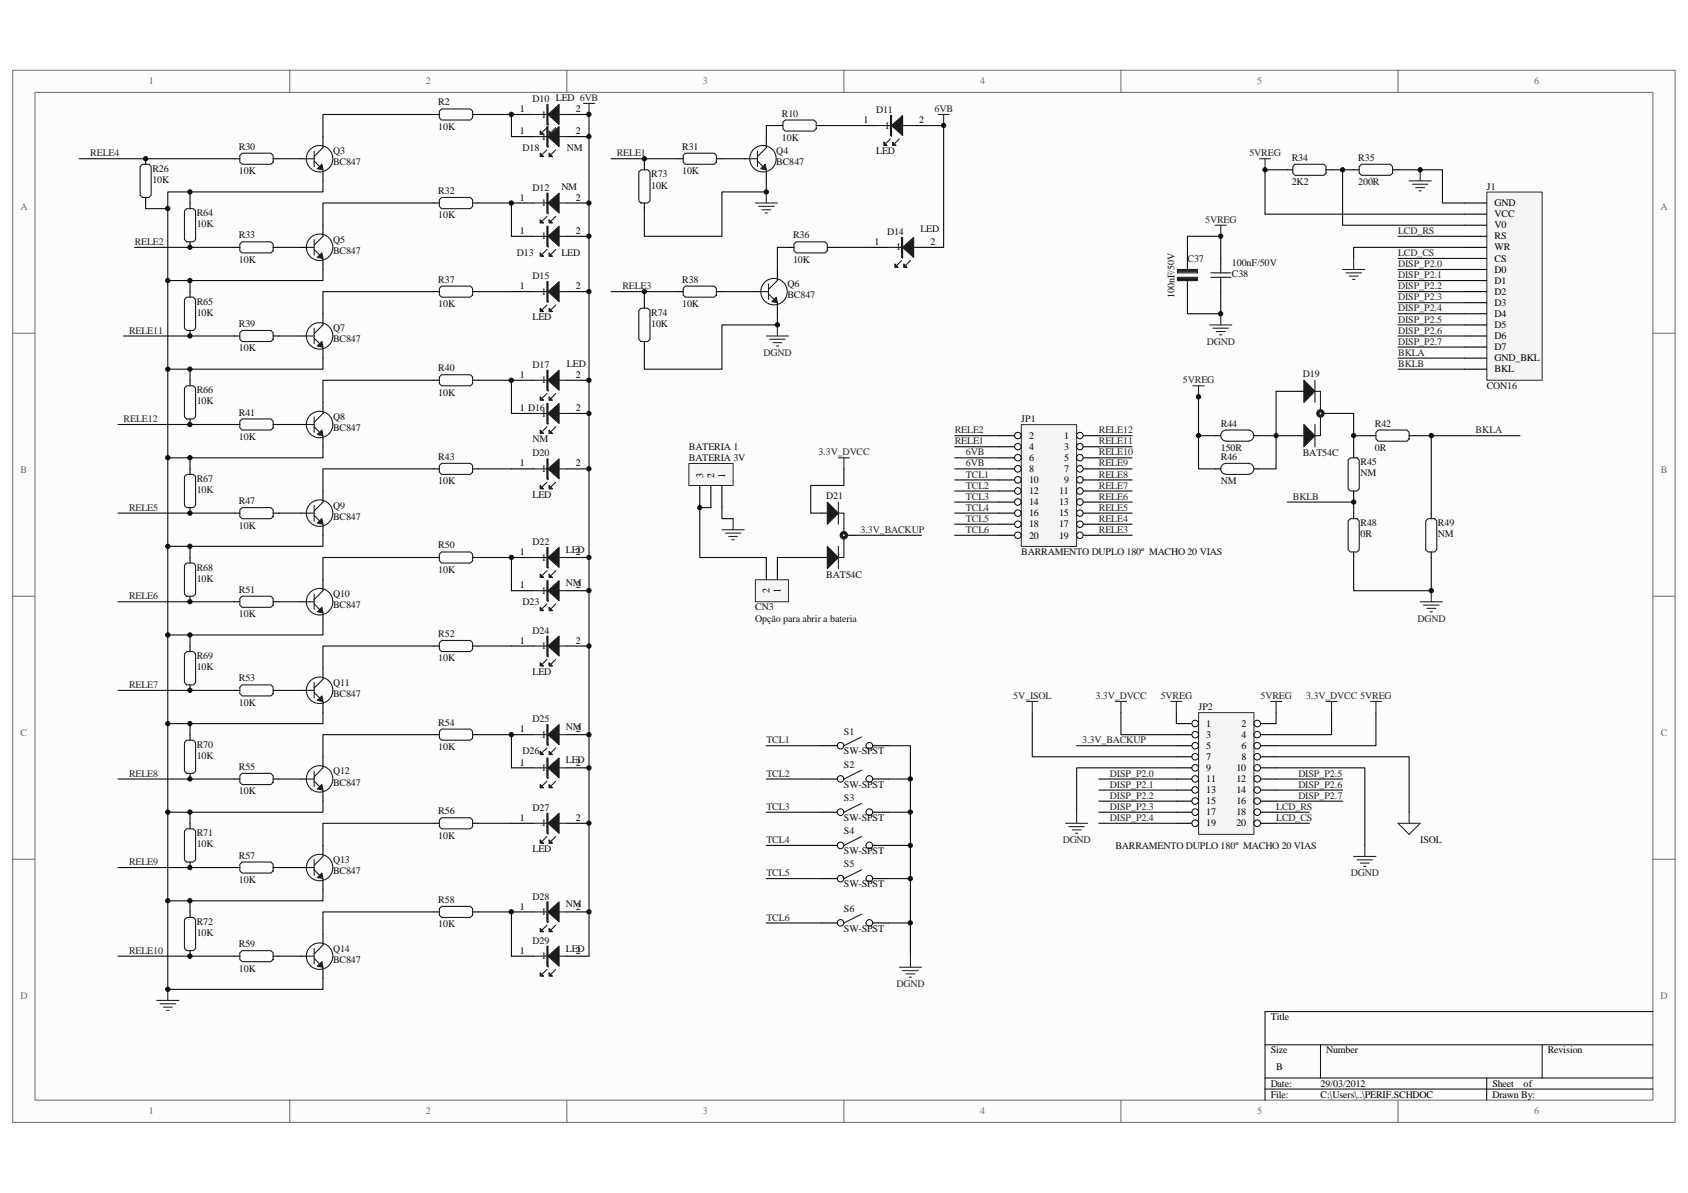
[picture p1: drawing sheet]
<svg xmlns="http://www.w3.org/2000/svg" width="297mm" height="210mm" viewBox="0 0 297 210" stroke-linecap="round" stroke-linejoin="round" font-family="sans-serif">
<path d="M2.3 12.4h292.5v185.1h-292.5z" fill="#fcfcfc"/>
<path d="M2.2 12.4h292.6v185.1h-292.6z" fill="none" stroke="#6a6a6a" stroke-width=".18"/>
<path d="M6.2 16.3h284.7v177.3h-284.7z" fill="#fcfcfc"/>
<g fill="none" stroke="#6a6a6a" stroke-width=".18">
<path d="M6.2 16.3h284.7v177.3h-284.7zM51 12.3v4M99.8 12.3v4M148.5 12.3v4M197.2 12.3v4M246 12.3v4M2.2 58.7h3.9M290.9 58.7h3.9M2.2 104.9h3.9M290.9 104.9h3.9M2.2 151.2h3.9M290.9 151.2h3.9"/>
<path d="M51 193.6v3.9M99.8 193.6v3.9M148.5 193.6v3.9M197.2 193.6v3.9M246 193.6v3.9"/>
</g>
<path d="M290.9 178.1h-68.3v15.5M222.6 183.9h68.3M222.6 189.7h68.3M222.6 191.7h68.3M232.4 183.9v5.8M261.6 189.7v3.9M271.4 183.9v5.8" fill="none" stroke="#000" stroke-width=".18"/>
<path d="M13.9 27.9h27.3M76.3 35.7h-19.5v3.9M76.3 20.2h-19.5v3.8M76.3 51.3h-19.5v3.9M76.3 66.9h-19.5v3.9M76.3 82.5h-19.5v3.9M76.3 98.1h-19.5v3.9M76.3 113.7h-19.5v3.9M76.3 129.3h-19.5v3.9M56.8 156.6v2h-27.3M76.3 144.9h-19.5v3.9M76.3 160.5h-19.5v3.9" fill="none" stroke="#0e0e0e" stroke-width=".19"/>
<g fill="none" stroke="#262626" stroke-width=".19">
<path d="M132.9 35.7h3.9M133.5 36.3h2.7M134.1 36.9h1.5M134.7 37.5h.3M134.8 33.8v1.9M134.8 59.1h3.9M135.4 59.7h2.8M136.8 57.2v1.9M136 60.3h1.6M136.6 60.9h.4M27.6 176.1h3.9M28.2 176.7h2.7"/>
<path d="M28.8 177.3h1.5M29.3 177.8h.4M29.5 174.1v2"/>
</g>
<path d="M261.7 33.8h9.7v33.1h-9.7z" fill="#f5f5f5"/>
<path d="M261.6 33.8h9.8v33.1h-9.8z" fill="none" stroke="#262626" stroke-width=".18"/>
<g fill="none" stroke="#000" stroke-width=".19">
<path d="M257.7 35.7h3.9M257.7 37.7h3.9M257.7 39.6h3.9M257.7 41.6h3.9M257.7 43.5h3.9M257.7 45.5h3.9M257.7 47.4h3.9M257.7 49.4h3.9M257.7 51.3h3.9M257.7 53.3h3.9M257.7 55.2h3.9M257.7 57.2h3.9"/>
<path d="M257.7 59.1h3.9M257.7 61.1h3.9M257.7 63h3.9M257.7 65h3.9M144.6 131.3h3.9"/>
</g>
<g fill="none" stroke="#262626" stroke-width=".19">
<path d="M248 31.8h3.9M248.6 32.4h2.7M249.1 33h1.6M249.7 33.6h.4M249.9 29.9v1.9M236.3 47.4h3.9M236.9 48h2.7M237.4 48.6h1.6M238 49.2h.4M238.2 45.5v1.9M249.9 105.9h3.9M250.5 106.5h2.7"/>
<path d="M251.1 107.1h1.5M251.7 107.7h.4M251.9 104v1.9"/>
</g>
<g fill="none" stroke="#0e0e0e" stroke-width=".19">
<path d="M236.3 29.9v9.7h21.4M246 29.9h7.8v5.8h3.9M246 41.6h11.7M246 45.5h11.7M246 47.4h11.7M246 49.4h11.7M246 51.3h11.7M246 53.3h11.7M246 55.2h11.7M246 57.2h11.7M246 59.1h11.7M257.7 43.5h-19.5v2"/>
<path d="M246 61.1h11.7M246 63h11.7M246 65h11.7M226.5 88.4h11.7"/>
</g>
<circle cx="147.9" cy="131.3" r=".57" fill="#fcfcfc" stroke="#000" stroke-width=".18"/>
<path d="M152.4 131.3h3.9" fill="none" stroke="#000" stroke-width=".19"/>
<circle cx="153" cy="131.3" r=".58" fill="#fcfcfc" stroke="#000" stroke-width=".18"/>
<path d="M151.6 129.7l-3.1 1.6" fill="none" stroke="#1c1c1c" stroke-width=".19"/>
<path d="M144.6 137.1h3.9" fill="none" stroke="#000" stroke-width=".19"/>
<circle cx="147.9" cy="137.1" r=".57" fill="#fcfcfc" stroke="#000" stroke-width=".18"/>
<path d="M152.4 137.1h3.9" fill="none" stroke="#000" stroke-width=".19"/>
<circle cx="153" cy="137.1" r=".58" fill="#fcfcfc" stroke="#000" stroke-width=".18"/>
<path d="M151.6 135.6l-3.1 1.5" fill="none" stroke="#1c1c1c" stroke-width=".19"/>
<path d="M144.6 143h3.9" fill="none" stroke="#000" stroke-width=".19"/>
<circle cx="147.9" cy="142.9" r=".58" fill="#fcfcfc" stroke="#000" stroke-width=".18"/>
<path d="M152.4 143h3.9" fill="none" stroke="#000" stroke-width=".19"/>
<circle cx="153" cy="142.9" r=".58" fill="#fcfcfc" stroke="#000" stroke-width=".18"/>
<path d="M151.6 141.4l-3.1 1.6" fill="none" stroke="#1c1c1c" stroke-width=".19"/>
<path d="M144.6 148.8h3.9" fill="none" stroke="#000" stroke-width=".19"/>
<circle cx="147.9" cy="148.8" r=".58" fill="#fcfcfc" stroke="#000" stroke-width=".18"/>
<path d="M152.4 148.8h3.9" fill="none" stroke="#000" stroke-width=".19"/>
<circle cx="153" cy="148.8" r=".58" fill="#fcfcfc" stroke="#000" stroke-width=".18"/>
<path d="M151.6 147.2l-3.1 1.6" fill="none" stroke="#1c1c1c" stroke-width=".19"/>
<path d="M144.6 154.6h3.9" fill="none" stroke="#000" stroke-width=".19"/>
<circle cx="147.9" cy="154.6" r=".57" fill="#fcfcfc" stroke="#000" stroke-width=".18"/>
<path d="M152.4 154.6h3.9" fill="none" stroke="#000" stroke-width=".19"/>
<circle cx="153" cy="154.6" r=".58" fill="#fcfcfc" stroke="#000" stroke-width=".18"/>
<path d="M151.6 153.1l-3.1 1.5" fill="none" stroke="#1c1c1c" stroke-width=".19"/>
<path d="M144.6 162.5h3.9" fill="none" stroke="#000" stroke-width=".19"/>
<circle cx="147.9" cy="162.4" r=".57" fill="#fcfcfc" stroke="#000" stroke-width=".18"/>
<path d="M152.4 162.5h3.9" fill="none" stroke="#000" stroke-width=".19"/>
<circle cx="153" cy="162.4" r=".58" fill="#fcfcfc" stroke="#000" stroke-width=".18"/>
<path d="M151.6 160.9l-3.1 1.6" fill="none" stroke="#1c1c1c" stroke-width=".19"/>
<path d="M134.8 137.1h9.8M134.8 131.3h9.8M156.3 131.3h3.9v37M156.3 137.1h3.9M134.8 154.6h9.8M134.8 148.8h9.8M134.8 143h9.8M156.3 154.6h3.9M156.3 148.8h3.9M156.3 143h3.9M134.8 162.5h9.8M156.3 162.5h3.9" fill="none" stroke="#0e0e0e" stroke-width=".19"/>
<path d="M158.3 170.2h3.9M158.8 170.8h2.8M159.4 171.4h1.6M160 172h.4M160.2 168.3v1.9" fill="none" stroke="#262626" stroke-width=".19"/>
<path d="M210.9 125.5h9.8v21.4h-9.8z" fill="#f5f5f5"/>
<path d="M210.9 125.4h9.8v21.5h-9.8z" fill="none" stroke="#262626" stroke-width=".18"/>
<path d="M207 127.4h3.9" fill="none" stroke="#000" stroke-width=".19"/>
<circle cx="210.3" cy="127.4" r=".58" fill="#fcfcfc" stroke="#000" stroke-width=".18"/>
<path d="M220.7 127.4h3.9" fill="none" stroke="#000" stroke-width=".19"/>
<circle cx="221.2" cy="127.4" r=".58" fill="#fcfcfc" stroke="#000" stroke-width=".18"/>
<path d="M207 129.3h3.9" fill="none" stroke="#000" stroke-width=".19"/>
<circle cx="210.3" cy="129.3" r=".58" fill="#fcfcfc" stroke="#000" stroke-width=".18"/>
<path d="M220.7 129.3h3.9" fill="none" stroke="#000" stroke-width=".19"/>
<circle cx="221.2" cy="129.3" r=".58" fill="#fcfcfc" stroke="#000" stroke-width=".18"/>
<path d="M207 131.3h3.9" fill="none" stroke="#000" stroke-width=".19"/>
<circle cx="210.3" cy="131.3" r=".58" fill="#fcfcfc" stroke="#000" stroke-width=".18"/>
<path d="M220.7 131.3h3.9" fill="none" stroke="#000" stroke-width=".19"/>
<circle cx="221.2" cy="131.3" r=".58" fill="#fcfcfc" stroke="#000" stroke-width=".18"/>
<path d="M207 133.2h3.9" fill="none" stroke="#000" stroke-width=".19"/>
<circle cx="210.3" cy="133.2" r=".58" fill="#fcfcfc" stroke="#000" stroke-width=".18"/>
<path d="M220.7 133.2h3.9" fill="none" stroke="#000" stroke-width=".19"/>
<circle cx="221.2" cy="133.2" r=".58" fill="#fcfcfc" stroke="#000" stroke-width=".18"/>
<path d="M207 135.1h3.9" fill="none" stroke="#000" stroke-width=".19"/>
<circle cx="210.3" cy="135.2" r=".58" fill="#fcfcfc" stroke="#000" stroke-width=".18"/>
<path d="M220.7 135.1h3.9" fill="none" stroke="#000" stroke-width=".19"/>
<circle cx="221.2" cy="135.2" r=".58" fill="#fcfcfc" stroke="#000" stroke-width=".18"/>
<path d="M207 137.1h3.9" fill="none" stroke="#000" stroke-width=".19"/>
<circle cx="210.3" cy="137.1" r=".58" fill="#fcfcfc" stroke="#000" stroke-width=".18"/>
<path d="M220.7 137.1h3.9" fill="none" stroke="#000" stroke-width=".19"/>
<circle cx="221.2" cy="137.1" r=".58" fill="#fcfcfc" stroke="#000" stroke-width=".18"/>
<path d="M207 139.1h3.9" fill="none" stroke="#000" stroke-width=".19"/>
<circle cx="210.3" cy="139" r=".58" fill="#fcfcfc" stroke="#000" stroke-width=".18"/>
<path d="M220.7 139.1h3.9" fill="none" stroke="#000" stroke-width=".19"/>
<circle cx="221.2" cy="139" r=".58" fill="#fcfcfc" stroke="#000" stroke-width=".18"/>
<path d="M207 141h3.9" fill="none" stroke="#000" stroke-width=".19"/>
<circle cx="210.3" cy="141" r=".58" fill="#fcfcfc" stroke="#000" stroke-width=".18"/>
<path d="M220.7 141h3.9" fill="none" stroke="#000" stroke-width=".19"/>
<circle cx="221.2" cy="141" r=".58" fill="#fcfcfc" stroke="#000" stroke-width=".18"/>
<path d="M207 143h3.9" fill="none" stroke="#000" stroke-width=".19"/>
<circle cx="210.3" cy="142.9" r=".58" fill="#fcfcfc" stroke="#000" stroke-width=".18"/>
<path d="M220.7 143h3.9" fill="none" stroke="#000" stroke-width=".19"/>
<circle cx="221.2" cy="142.9" r=".58" fill="#fcfcfc" stroke="#000" stroke-width=".18"/>
<path d="M207 144.9h3.9" fill="none" stroke="#000" stroke-width=".19"/>
<circle cx="210.3" cy="144.9" r=".58" fill="#fcfcfc" stroke="#000" stroke-width=".18"/>
<path d="M220.7 144.9h3.9" fill="none" stroke="#000" stroke-width=".19"/>
<circle cx="221.2" cy="144.9" r=".58" fill="#fcfcfc" stroke="#000" stroke-width=".18"/>
<path d="M193.4 137.1h13.6M193.4 139.1h13.6M224.6 137.1h11.7M224.6 139.1h11.7M193.4 144.9h13.6M193.4 143h13.6M193.4 141h13.6M224.6 144.9h5.8M224.6 143h5.8M224.6 141h11.7" fill="none" stroke="#0e0e0e" stroke-width=".19"/>
<path d="M179.7 74.8h9.8v21.4h-9.8z" fill="#f5f5f5"/>
<path d="M179.7 74.7h9.8v21.5h-9.8z" fill="none" stroke="#262626" stroke-width=".18"/>
<path d="M189.5 76.7h3.9" fill="none" stroke="#000" stroke-width=".19"/>
<circle cx="190" cy="76.7" r=".57" fill="#fcfcfc" stroke="#000" stroke-width=".18"/>
<path d="M175.8 76.7h3.9" fill="none" stroke="#000" stroke-width=".19"/>
<circle cx="179.1" cy="76.7" r=".57" fill="#fcfcfc" stroke="#000" stroke-width=".18"/>
<path d="M189.5 78.6h3.9" fill="none" stroke="#000" stroke-width=".19"/>
<circle cx="190" cy="78.6" r=".57" fill="#fcfcfc" stroke="#000" stroke-width=".18"/>
<path d="M175.8 78.6h3.9" fill="none" stroke="#000" stroke-width=".19"/>
<circle cx="179.1" cy="78.6" r=".57" fill="#fcfcfc" stroke="#000" stroke-width=".18"/>
<path d="M189.5 80.6h3.9" fill="none" stroke="#000" stroke-width=".19"/>
<circle cx="190" cy="80.6" r=".57" fill="#fcfcfc" stroke="#000" stroke-width=".18"/>
<path d="M175.8 80.6h3.9" fill="none" stroke="#000" stroke-width=".19"/>
<circle cx="179.1" cy="80.6" r=".57" fill="#fcfcfc" stroke="#000" stroke-width=".18"/>
<path d="M189.5 82.5h3.9" fill="none" stroke="#000" stroke-width=".19"/>
<circle cx="190" cy="82.5" r=".58" fill="#fcfcfc" stroke="#000" stroke-width=".18"/>
<path d="M175.8 82.5h3.9" fill="none" stroke="#000" stroke-width=".19"/>
<circle cx="179.1" cy="82.5" r=".58" fill="#fcfcfc" stroke="#000" stroke-width=".18"/>
<path d="M189.5 84.5h3.9" fill="none" stroke="#000" stroke-width=".19"/>
<circle cx="190" cy="84.5" r=".58" fill="#fcfcfc" stroke="#000" stroke-width=".18"/>
<path d="M175.8 84.5h3.9" fill="none" stroke="#000" stroke-width=".19"/>
<circle cx="179.1" cy="84.5" r=".58" fill="#fcfcfc" stroke="#000" stroke-width=".18"/>
<path d="M189.5 86.4h3.9" fill="none" stroke="#000" stroke-width=".19"/>
<circle cx="190" cy="86.4" r=".58" fill="#fcfcfc" stroke="#000" stroke-width=".18"/>
<path d="M175.8 86.4h3.9" fill="none" stroke="#000" stroke-width=".19"/>
<circle cx="179.1" cy="86.4" r=".58" fill="#fcfcfc" stroke="#000" stroke-width=".18"/>
<path d="M189.5 88.4h3.9" fill="none" stroke="#000" stroke-width=".19"/>
<circle cx="190" cy="88.4" r=".58" fill="#fcfcfc" stroke="#000" stroke-width=".18"/>
<path d="M175.8 88.4h3.9" fill="none" stroke="#000" stroke-width=".19"/>
<circle cx="179.1" cy="88.4" r=".58" fill="#fcfcfc" stroke="#000" stroke-width=".18"/>
<path d="M189.5 90.3h3.9" fill="none" stroke="#000" stroke-width=".19"/>
<circle cx="190" cy="90.3" r=".57" fill="#fcfcfc" stroke="#000" stroke-width=".18"/>
<path d="M175.8 90.3h3.9" fill="none" stroke="#000" stroke-width=".19"/>
<circle cx="179.1" cy="90.3" r=".57" fill="#fcfcfc" stroke="#000" stroke-width=".18"/>
<path d="M189.5 92.3h3.9" fill="none" stroke="#000" stroke-width=".19"/>
<circle cx="190" cy="92.3" r=".57" fill="#fcfcfc" stroke="#000" stroke-width=".18"/>
<path d="M175.8 92.3h3.9" fill="none" stroke="#000" stroke-width=".19"/>
<circle cx="179.1" cy="92.3" r=".57" fill="#fcfcfc" stroke="#000" stroke-width=".18"/>
<path d="M189.5 94.2h3.9" fill="none" stroke="#000" stroke-width=".19"/>
<circle cx="190" cy="94.2" r=".57" fill="#fcfcfc" stroke="#000" stroke-width=".18"/>
<path d="M175.8 94.2h3.9" fill="none" stroke="#000" stroke-width=".19"/>
<circle cx="179.1" cy="94.2" r=".57" fill="#fcfcfc" stroke="#000" stroke-width=".18"/>
<g fill="none" stroke="#0e0e0e" stroke-width=".19">
<path d="M168 78.6h7.8M193.4 76.7h5.8M193.4 78.6h5.8M168 84.5h7.8M168 86.4h7.8M168 88.4h7.8M168 94.2h7.8M168 92.3h7.8M168 90.3h7.8M193.4 80.6h5.8M193.4 84.5h5.8M193.4 82.5h5.8"/>
<path d="M193.4 86.4h5.8M193.4 88.4h5.8M193.4 94.2h5.8M193.4 92.3h5.8M193.4 90.3h5.8M207 125.4v2M224.6 125.4v2"/>
</g>
<g fill="none" stroke="#262626" stroke-width=".19">
<path d="M102.7 18.2h1.9M103.6 18.2v2M165.1 20.2h1.9M166 20.2v1.9M212.9 57.2h3.9M213.4 57.8h2.8M214 58.4h1.6M214.6 58.9h.4M214.8 55.2v2M180.7 123.5h1.9M181.6 123.5v1.9M196.3 123.5h1.9"/>
<path d="M197.2 123.5v1.9M233.3 123.5h2M234.3 123.5v1.9M241.1 123.5h2M242.1 123.5v1.9M187.5 144.9h3.9M188.1 145.5h2.7M188.7 146.1h1.5M189.3 146.7h.4M189.5 143v1.9M238.2 150.7h3.9M238.8 151.3h2.7"/>
<path d="M239.4 151.9h1.5M240 152.5h.4M240.2 148.8v1.9M246 144.9h3.9l-1.9 2zM248 143v1.9"/>
</g>
<g fill="none" stroke="#000" stroke-width=".19">
<path d="M90 35.7h3.9M90 24h3.9M99.8 35.7h3.8M99.8 24h3.8M150.4 22.1h3.9M160.2 22.1h3.9M90 51.3h3.9M90 41.6h3.9M99.8 51.3h3.8M99.8 41.6h3.8M152.4 43.5h3.9M162.2 43.5h3.8"/>
<path d="M214.8 45.5v1.9M214.8 49.4v1.9M90 66.9h3.9M90 72.8h3.9M99.8 66.9h3.8M99.8 72.8h3.8M90 82.5h3.9M90 98.1h3.9M99.8 82.5h3.8M99.8 98.1h3.8M90 113.7h3.9M90 104h3.9"/>
<path d="M99.8 113.7h3.8M99.8 104h3.8M90 129.3h3.9M90 135.1h3.9M99.8 129.3h3.8M99.8 135.1h3.8M90 144.9h3.9M99.8 144.9h3.8M90 160.5h3.9M90 168.3h3.9M99.8 160.5h3.8M99.8 168.3h3.8"/>
</g>
<g fill="none" stroke="#1c1c1c" stroke-width=".19">
<path d="M93.9 35.7h5.9M93.9 24h5.9M96.2 38.1l-.7 .8M96.2 26.4l-.7 .8M97.8 38.1l-.8 .8M97.8 26.4l-.8 .8M154.3 22.1h5.9M156.7 24.4l-.8 .8M158.3 24.4l-.8 .8M93.9 51.3h5.9M93.9 41.6h5.9M96.2 53.7l-.7 .8"/>
<path d="M96.2 43.9l-.7 .8M97.8 53.7l-.8 .8M97.8 43.9l-.8 .8M156.3 43.5h5.9M158.6 45.9l-.7 .8M160.2 45.9l-.8 .8M213.1 48.8h3.5M213.1 48h3.5M214.8 47.4v.6M214.8 48.8v.6M93.9 66.9h5.9M93.9 72.8h5.9"/>
<path d="M96.2 69.3l-.7 .7M96.2 75.1l-.7 .8M97.8 69.3l-.8 .7M97.8 75.1l-.8 .8M93.9 82.5h5.9M93.9 98.1h5.9M96.2 84.9l-.7 .7M97.8 84.9l-.8 .7M93.9 113.7h5.9M93.9 104h5.9M96.2 100.5l-.7 .7M96.2 116.1l-.7 .7"/>
<path d="M96.2 106.3l-.7 .8M97.8 100.5l-.8 .7M97.8 116.1l-.8 .7M97.8 106.3l-.8 .8M93.9 129.3h5.9M93.9 135.1h5.9M96.2 131.7l-.7 .7M96.2 137.5l-.7 .8M97.8 131.7l-.8 .7M97.8 137.5l-.8 .8M93.9 144.9h5.9M96.2 147.2l-.7 .8"/>
<path d="M97.8 147.2l-.8 .8M93.9 160.5h5.9M93.9 168.3h5.9M96.2 162.8l-.7 .8M96.2 170.6l-.7 .8M97.8 162.8l-.8 .8M97.8 170.6l-.8 .8"/>
</g>
<g fill="#1c1c1c" stroke="#1c1c1c" stroke-width=".19">
<path d="M96.4 35.7l2-1.7v3.5z"/>
<path d="M95.1 38.7l.5 .5h-.5z"/>
<path d="M96.6 38.7l.6 .5h-.6z"/>
<path d="M156.9 22.1l1.9-1.8v3.6z"/>
<path d="M155.5 25l.6 .6h-.6z"/>
<path d="M157.1 25l.6 .6h-.6z"/>
<path d="M96.4 51.3l2-1.7v3.5z"/>
<path d="M95.1 54.3l.5 .5h-.5z"/>
<path d="M96.6 54.3l.6 .5h-.6z"/>
<path d="M158.8 43.5l2-1.7v3.5z"/>
<path d="M157.5 46.5l.5 .6h-.5z"/>
<path d="M159 46.5l.6 .6h-.6z"/>
<path d="M96.4 66.9l2-1.7v3.5z"/>
<path d="M95.1 69.8l.5 .6h-.5z"/>
<path d="M96.6 69.8l.6 .6h-.6z"/>
<path d="M96.4 82.5l2-1.7v3.5z"/>
<path d="M95.1 85.4l.5 .6h-.5z"/>
<path d="M96.6 85.4l.6 .6h-.6z"/>
<path d="M96.4 98.1l2-1.7v3.5z"/>
<path d="M95.1 101l.5 .6h-.5z"/>
<path d="M96.6 101l.6 .6h-.6z"/>
<path d="M96.4 113.7l2-1.7v3.5z"/>
<path d="M95.1 116.6l.5 .6h-.5z"/>
<path d="M96.6 116.6l.6 .6h-.6z"/>
<path d="M96.4 129.3l2-1.7v3.5z"/>
<path d="M95.1 132.2l.5 .6h-.5z"/>
<path d="M96.6 132.2l.6 .6h-.6z"/>
<path d="M96.4 144.9l2-1.7v3.5z"/>
<path d="M95.1 147.8l.5 .6h-.5z"/>
<path d="M96.6 147.8l.6 .6h-.6z"/>
<path d="M96.4 160.5l2-1.8v3.6z"/>
<path d="M95.1 163.4l.5 .6h-.5z"/>
<path d="M96.6 163.4l.6 .6h-.6z"/>
<path d="M96.4 41.6l2-1.8v3.5z"/>
<path d="M95.1 44.5l.5 .6h-.5z"/>
<path d="M96.6 44.5l.6 .6h-.6z"/>
<path d="M96.4 24l2-1.7v3.5z"/>
<path d="M95.1 27l.5 .6h-.5z"/>
<path d="M96.6 27l.6 .6h-.6z"/>
<path d="M96.4 104l2-1.8v3.5z"/>
<path d="M95.1 106.9l.5 .6h-.5z"/>
<path d="M96.6 106.9l.6 .6h-.6z"/>
<path d="M96.4 135.1l2-1.7v3.5z"/>
<path d="M95.1 138.1l.5 .6h-.5z"/>
<path d="M96.6 138.1l.6 .6h-.6z"/>
<path d="M96.4 168.3l2-1.8v3.6z"/>
<path d="M95.1 171.2l.5 .6h-.5z"/>
<path d="M96.6 171.2l.6 .6h-.6z"/>
<path d="M96.4 72.8l2-1.8v3.5z"/>
<path d="M95.1 75.7l.5 .6h-.5z"/>
<path d="M96.6 75.7l.6 .6h-.6z"/>
<path d="M96.2 34h.2v3.5h-.2z" fill-rule="evenodd"/>
<path d="M156.7 20.3h.2v3.6h-.2z" fill-rule="evenodd"/>
<path d="M96.2 49.6h.2v3.5h-.2z" fill-rule="evenodd"/>
<path d="M158.6 41.8h.2v3.5h-.2z" fill-rule="evenodd"/>
<path d="M96.2 65.2h.2v3.5h-.2z" fill-rule="evenodd"/>
<path d="M96.2 80.8h.2v3.5h-.2z" fill-rule="evenodd"/>
<path d="M96.2 96.4h.2v3.5h-.2z" fill-rule="evenodd"/>
<path d="M96.2 112h.2v3.5h-.2z" fill-rule="evenodd"/>
<path d="M96.2 127.6h.2v3.5h-.2z" fill-rule="evenodd"/>
<path d="M96.2 143.2h.2v3.5h-.2z" fill-rule="evenodd"/>
<path d="M96.2 158.7h.2v3.6h-.2z" fill-rule="evenodd"/>
<path d="M96.2 39.8h.2v3.5h-.2z" fill-rule="evenodd"/>
<path d="M96.2 22.3h.2v3.5h-.2z" fill-rule="evenodd"/>
<path d="M96.2 102.2h.2v3.5h-.2z" fill-rule="evenodd"/>
<path d="M96.2 133.4h.2v3.5h-.2z" fill-rule="evenodd"/>
<path d="M96.2 166.5h.2v3.6h-.2z" fill-rule="evenodd"/>
<path d="M96.2 71h.2v3.5h-.2z" fill-rule="evenodd"/>
</g>
<path d="M121.2 81.6h7.8v3.8h-7.8z" fill="#f5f5f5"/>
<path d="M121.2 81.6h7.8v3.8h-7.8z" fill="none" stroke="#262626" stroke-width=".18"/>
<path d="M209 46.5v.9M209 49.4v1M123.1 85.4v3.9M125.1 85.4v3.9M127 85.4v3.9M144.6 98.1h1M144.6 90.3h1M148.5 94.2h1.9" fill="none" stroke="#000" stroke-width=".19"/>
<path d="M127 93.2h4M127.6 93.8h2.8M128.2 94.4h1.6M128.8 95h.4M129 91.3v1.9M147.5 80.6h2M148.5 80.6v1.9" fill="none" stroke="#262626" stroke-width=".19"/>
<g fill="none" stroke="#0e0e0e" stroke-width=".19">
<path d="M103.6 20.2v148.1M164.1 22.1h1.9v21.4M209 50.4v4.8h5.8v-3.9M214.8 45.5v-3.9h-5.8v4.9M267.5 76.7h-15.6v13.6M127 89.3v2h2M150.4 94.2h11.8M181.6 125.4v7.8h25.4M189.5 131.3h17.5M197.2 125.4v3.9h9.8M207 135.1h-17.5v7.9M224.6 135.1h15.6v13.7"/>
<path d="M224.6 133.2h23.4v9.8M234.3 125.4v3.9h-9.7M242.1 125.4v5.9h-17.5"/>
</g>
<path d="M207.2 47.4h3.5v.6h-3.5zM207.2 48.8h3.5v.6h-3.5zM207.2 47.8h3.5M207.2 49h3.5M207.2 47.6h3.5M207.2 49.2h3.5M147.5 90.3h1v7.8h-1M147.5 88.4v3.9M147.5 96.2v3.9" fill="none" stroke="#1c1c1c" stroke-width=".19"/>
<circle cx="148.5" cy="94.2" r=".46" fill="#fcfcfc" stroke="#1c1c1c" stroke-width=".58"/>
<g fill="#1c1c1c" stroke="#1c1c1c" stroke-width=".19">
<path d="M145.6 96.2l1.9 1.9-1.9 2z"/>
<path d="M145.6 88.4l1.9 1.9-1.9 2z"/>
<path d="M55.9 154.5l.7-.8 .2 .9z"/>
<path d="M55.9 170.1l.7-.8 .2 .9z"/>
<path d="M96.4 20.2l2-1.8v3.5z"/>
<path d="M95.1 23.1l.5 .5h-.5z"/>
<path d="M96.6 23.1l.6 .5h-.6z"/>
<path d="M55.9 123.3l.7-.8 .2 1z"/>
<path d="M55.9 138.9l.7-.8 .2 1z"/>
<path d="M55.9 92.1l.7-.8 .2 1z"/>
<path d="M55.9 107.7l.7-.8 .2 1z"/>
<path d="M55.9 60.9l.7-.8 .2 1z"/>
<path d="M55.9 76.5l.7-.8 .2 1z"/>
<path d="M55.9 29.7l.7-.8 .2 1z"/>
<path d="M55.9 45.3l.7-.8 .2 1z"/>
<path d="M133.9 29.7l.8-.8 .1 1z"/>
<path d="M136.6 52.3l.2 1-1-.2z"/>
<path d="M96.2 18.4h.2v3.5h-.2z" fill-rule="evenodd"/>
</g>
<g fill="none" stroke="#000" stroke-width=".19">
<path d="M52.9 27.9h1M56.8 24v2M56.8 29.9v1.9M56.8 39.6v2M90 20.2h3.9M99.8 20.2h3.8M131 27.9h.9M134.8 24v2M134.8 29.9v1.9M52.9 59.1h1M52.9 43.5h1M56.8 45.5v1.9"/>
<path d="M56.8 55.2v2M132.9 51.3h1M136.8 47.4v2M136.8 53.3v1.9M52.9 74.7h1M56.8 61.1v1.9M56.8 70.8v2M56.8 76.7v1.9M213.8 76.7h1M220.7 76.7h.9M228.5 76.7h.9M228.5 68.9h.9"/>
<path d="M232.4 72.8h1.9M52.9 90.3h1M56.8 86.4v2M56.8 92.3v1.9M213.8 82.5h1M220.7 82.5h.9M52.9 105.9h1M56.8 102v2M56.8 107.9v1.9M56.8 117.6v2M52.9 121.5h1M52.9 137.1h1"/>
<path d="M56.8 123.5v1.9M56.8 133.2v1.9M56.8 139.1v1.9M52.9 152.7h1M56.8 148.8v1.9M56.8 154.6v2M52.9 168.3h1M56.8 164.4v1.9M56.8 170.2v2"/>
</g>
<g fill="none" stroke="#1c1c1c" stroke-width=".19">
<path d="M53.9 27.9h1.4M55.3 28.3l1 1M55.3 26.6v2.7M56.8 26l-1.5 1.6M93.9 20.2h5.9M96.2 22.5l-.7 .8M97.8 22.5l-.8 .8M131.9 27.9h1.4M133.3 26.6v2.7M133.3 28.3l1 1M134.8 26l-1.5 1.6M53.9 59.1h1.4"/>
<path d="M53.9 43.5h1.4M55.3 59.5l1 1M55.3 43.9l1 1M55.3 42.2v2.7M55.3 57.8v2.7M56.8 57.2l-1.5 1.5M56.8 41.6l-1.5 1.5M133.9 51.3h1.3M135.2 50v2.7M135.2 51.7l1 1M136.8 49.4l-1.6 1.5M53.9 74.7h1.4"/>
<path d="M55.3 75.1l1 1M55.3 73.4v2.7M56.8 72.8l-1.5 1.5M215.1 76l.7-.3h3.9a.96 .96 0 0 1 .9 1 .96 .96 0 0 1-.9 .9h-3.9a.97 .97 0 0 1-.9-.6 .97 .97 0 0 1 .2-1zM231.4 68.9h1v7.8h-1M231.4 66.9v3.9M231.4 74.7v3.9M53.9 90.3h1.4M55.3 90.7l1 1M55.3 89v2.7M56.8 88.4l-1.5 1.5M215.1 81.8l.7-.2h3.9a.96 .96 0 0 1 .9 .9 .96 .96 0 0 1-.9 1h-3.9a.96 .96 0 0 1-.9-.6 .96 .96 0 0 1 .2-1.1z"/>
<path d="M53.9 105.9h1.4M55.3 106.3l1 1M55.3 104.6v2.7M56.8 119.6l-1.5 1.5M56.8 104l-1.5 1.5M53.9 121.5h1.4M53.9 137.1h1.4M55.3 121.9l1 1M55.3 137.5l1 1M55.3 120.1v2.8M55.3 135.7v2.8M56.8 135.1l-1.5 1.6"/>
<path d="M53.9 152.7h1.4M55.3 153.1l1 1M55.3 151.3v2.8M56.8 150.7l-1.5 1.6M53.9 168.3h1.4M55.3 168.7l1 1M55.3 166.9v2.8M56.8 166.3l-1.5 1.6"/>
<circle cx="56.2" cy="27.9" r="2.33"/>
<circle cx="134.3" cy="27.9" r="2.33"/>
<circle cx="56.2" cy="59.1" r="2.33"/>
<circle cx="56.2" cy="43.5" r="2.33"/>
<circle cx="136.2" cy="51.3" r="2.33"/>
<circle cx="56.2" cy="74.7" r="2.33"/>
<circle cx="56.2" cy="90.3" r="2.33"/>
<circle cx="56.2" cy="105.9" r="2.33"/>
<circle cx="56.2" cy="137.1" r="2.33"/>
<circle cx="56.2" cy="121.5" r="2.33"/>
<circle cx="56.2" cy="152.7" r="2.33"/>
<circle cx="56.2" cy="168.3" r="2.33"/>
</g>
<g fill="none" stroke="#0e0e0e" stroke-width=".19">
<path d="M49 27.9h3.9M56.8 31.8v2h-27.3v140.3h27.3v-1.9M127 27.9h4M136.8 22.1h-2v1.9M49 43.5h3.9M49 59.1h3.9M56.8 47.4v2h-27.3M127 51.3h5.9M138.7 43.5h-1.9v3.9M49 74.7h3.9M56.8 63v2h-27.3M56.8 78.6v2h-27.3"/>
<path d="M210.9 68.9v13.6h2.9M210.9 76.7h2.9M221.6 76.7h3v5.8h-3M49 90.3h3.9M56.8 94.2v2h-27.3M49 105.9h3.9M56.8 109.8v2h-27.3M49 121.5h3.9M49 137.1h3.9M56.8 125.4v2h-27.3M49 152.7h3.9M56.8 141v2h-27.3"/>
<path d="M49 168.3h3.9"/>
</g>
<circle cx="232.4" cy="72.8" r=".46" fill="#fcfcfc" stroke="#1c1c1c" stroke-width=".58"/>
<g fill="#1c1c1c" stroke="#1c1c1c" stroke-width=".19">
<path d="M229.4 74.7l2 2-2 1.9z"/>
<path d="M229.4 66.9l2 2-2 1.9z"/>
</g>
<g fill="none" stroke="#0e0e0e" stroke-width=".19">
<path d="M25.6 35.7v1h3.9M33.4 33.8v1.9M107.5 27.9h5.9v1M134.8 31.8v2h-7.8v7.8h-13.6v-4.9M33.4 49.4v1.9M113.4 51.3v2M136.8 55.2v2h-9.8v7.8h-13.6v-3.9M33.4 65v1.9M168 76.7h7.8M228.5 68.9h-3.9v7.8h3.9M33.4 80.6v1.9M33.4 96.2v1.9"/>
<path d="M125.1 89.3h-2v8.8h11.7M148.5 82.5v2.9h-5.8v4.9h1.9M168 80.6h7.8M168 82.5h7.8M33.4 111.8v1.9M33.4 127.4v1.9M33.4 143v1.9M33.4 158.6v1.9"/>
</g>
<g fill="none" stroke="#000" stroke-width=".19">
<path d="M25.6 27.9v1M25.6 34.8v.9M33.4 35.7v1M113.4 28.9v1M113.4 35.7v1M33.4 42.6v.9M33.4 51.3v1M33.4 58.2v.9M113.4 53.3v1M33.4 66.9v1M33.4 73.7v1M113.4 60.1v1"/>
<path d="M33.4 82.5v1M33.4 89.3v1M33.4 98.1v1M33.4 104.9v1M33.4 113.7v1M33.4 120.5v1M33.4 129.3v1M33.4 136.1v1M33.4 144.9v1M33.4 151.7v1M33.4 160.5v1M33.4 167.3v1"/>
</g>
<path d="M24.7 29.3l.4-.4h1.1l.4 .4v5.1l-.4 .4h-1.1l-.4-.4zM32.5 37.1l.3-.4h1.2l.4 .4v5.1l-.4 .4h-1.2l-.3-.4zM112.4 30.3l.4-.4h1.2l.4 .4v5l-.4 .4h-1.2l-.4-.4zM32.8 52.3h1.2l.4 .4v5.1l-.4 .4h-1.2l-.3-.4v-5.1zM112.8 54.3h1.2l.4 .4v5l-.4 .4h-1.2l-.4-.4v-5zM32.8 67.9h1.2l.4 .4v5.1l-.4 .3h-1.2l-.3-.3v-5.1zM32.5 83.9l.3-.4h1.2l.4 .4v5.1l-.4 .3h-1.2l-.3-.3zM32.5 99.5l.3-.4h1.2l.4 .4v5.1l-.4 .3h-1.2l-.3-.3zM32.8 114.7h1.2l.4 .4v5l-.4 .4h-1.2l-.3-.4v-5zM32.8 130.3h1.2l.4 .4v5l-.4 .4h-1.2l-.3-.4v-5zM32.5 146.3l.3-.4h1.2l.4 .4v5l-.4 .4h-1.2l-.3-.4zM32.5 161.9l.3-.4h1.2l.4 .4v5l-.4 .4h-1.2l-.3-.4z" fill="none" stroke="#1c1c1c" stroke-width=".19"/>
<path d="M213.8 39.6h2M214.8 39.6v2M221.6 27.9h2M222.6 27.9v2M209.9 67.9h2M210.9 67.9v1.9M206 123.5h2M207 123.5v1.9M223.6 123.5h1.9M224.6 123.5v1.9" fill="none" stroke="#262626" stroke-width=".19"/>
<path d="M132.9 102.1h5.8v3.8h-5.8z" fill="#f5f5f5"/>
<path d="M132.9 102h5.8v3.9h-5.8z" fill="none" stroke="#262626" stroke-width=".18"/>
<g fill="none" stroke="#000" stroke-width=".19">
<path d="M41.2 27.9h1M48.1 27.9h.9M76.3 20.2h1M76.3 35.7h1M83.2 20.2h.9M83.2 35.7h.9M119.2 27.9h1M126.1 27.9h.9M136.8 22.1h1M143.6 22.1h1M226.5 29.9h1M233.3 29.9h1"/>
<path d="M238.2 29.9h1M245 29.9h1M41.2 43.5h1M41.2 59.1h1M48.1 43.5h.9M48.1 59.1h.9M76.3 51.3h1M83.2 51.3h.9M119.2 51.3h1M126.1 51.3h.9M138.7 43.5h1M145.6 43.5h1"/>
<path d="M41.2 74.7h1M48.1 74.7h.9M76.3 66.9h1M83.2 66.9h.9M238.2 79.6v1M241.1 76.7h1M248 76.7h.9M41.2 90.3h1M48.1 90.3h.9M76.3 82.5h1M76.3 98.1h1M83.2 82.5h.9"/>
<path d="M83.2 98.1h.9M134.8 98.1v3.9M136.8 98.1v3.9M238.2 86.4v1M238.2 90.3v1M238.2 97.2v.9M251.9 90.3v1M251.9 97.2v.9M41.2 105.9h1M48.1 105.9h.9M76.3 113.7h1M83.2 113.7h.9"/>
<path d="M41.2 121.5h1M41.2 137.1h1M48.1 121.5h.9M48.1 137.1h.9M76.3 129.3h1M83.2 129.3h.9M41.2 152.7h1M48.1 152.7h.9M76.3 144.9h1M83.2 144.9h.9M41.2 168.3h1M48.1 168.3h.9"/>
<path d="M76.3 160.5h1M83.2 160.5h.9"/>
</g>
<g fill="none" stroke="#0e0e0e" stroke-width=".19">
<path d="M84.1 20.2h5.9v3.8M84.1 35.7h5.9v5.9M113.4 27.9h5.8M144.6 22.1h5.8M226.5 29.9h-3.9v7.8h35.1M234.3 29.9h3.9M21.7 59.1h19.5M23.7 43.5h17.5M84.1 51.3h5.9M107.5 51.3h11.7M146.6 43.5h5.8M20.8 74.7h20.4"/>
<path d="M84.1 66.9h5.9v5.9M234.3 72.8h3.9v6.8M238.2 76.7h2.9M248.9 76.7h3M20.8 90.3h20.4M84.1 98.1h5.9v5.9M84.1 82.5h5.9M136.8 98.1h7.8M238.2 98.1v5.9h13.7v-5.9M238.2 87.4v2.9M20.8 105.9h20.4M84.1 113.7h5.9"/>
<path d="M20.8 121.5h20.4M20.8 137.1h20.4M84.1 129.3h5.9v5.8M20.8 152.7h20.4M84.1 144.9h5.9M20.8 168.3h20.4M84.1 160.5h5.9v7.8"/>
</g>
<g fill="none" stroke="#1c1c1c" stroke-width=".19">
<path d="M77.7 19.2h5.1l.4 .4v1.1l-.4 .4h-5.1l-.4-.4v-1.1zM42.2 27.3l.4-.3h5.1l.4 .3v1.2l-.4 .4h-5.1l-.4-.4zM77.7 34.8h5.1l.4 .4v1.1l-.4 .4h-5.1l-.4-.4v-1.1zM120.6 27h5.1l.4 .3v1.2l-.4 .4h-5.1l-.4-.4v-1.2zM137.8 21.5l.4-.4h5l.4 .4v1.2l-.4 .4h-5l-.4-.4zM227.9 28.9h5.1l.3 .4v1.2l-.3 .4h-5.1l-.4-.4v-1.2zM239.2 29.3l.4-.4h5l.4 .4v1.2l-.4 .4h-5l-.4-.4zM42.2 42.9l.4-.3h5.1l.4 .3v1.2l-.4 .4h-5.1l-.4-.4zM42.2 58.5l.4-.3h5.1l.4 .3v1.2l-.4 .4h-5.1l-.4-.4zM77.7 50.4h5.1l.4 .4v1.1l-.4 .4h-5.1l-.4-.4v-1.1zM120.6 50.4h5.1l.4 .4v1.1l-.4 .4h-5.1l-.4-.4v-1.1zM139.7 42.9l.4-.3h5.1l.4 .3v1.2l-.4 .4h-5.1l-.4-.4z"/>
<path d="M42.2 74.1l.4-.4h5.1l.4 .4v1.2l-.4 .4h-5.1l-.4-.4zM77.7 66h5.1l.4 .3v1.2l-.4 .4h-5.1l-.4-.4v-1.2zM242.5 75.7h5.1l.4 .4v1.2l-.4 .4h-5.1l-.4-.4v-1.2zM42.2 89.7l.4-.4h5.1l.4 .4v1.2l-.4 .4h-5.1l-.4-.4zM77.7 81.6h5.1l.4 .3v1.2l-.4 .4h-5.1l-.4-.4v-1.2zM77.7 97.2h5.1l.4 .3v1.2l-.4 .4h-5.1l-.4-.4v-1.2zM237.2 81l.4-.4h1.2l.4 .4v5l-.4 .4h-1.2l-.4-.4zM237.2 91.7l.4-.4h1.2l.4 .4v5.1l-.4 .4h-1.2l-.4-.4zM250.9 91.7l.4-.4h1.2l.3 .4v5.1l-.3 .4h-1.2l-.4-.4zM42.2 105.3l.4-.4h5.1l.4 .4v1.2l-.4 .4h-5.1l-.4-.4zM77.7 112.7h5.1l.4 .4v1.2l-.4 .4h-5.1l-.4-.4v-1.2zM42.2 120.9l.4-.4h5.1l.4 .4v1.2l-.4 .4h-5.1l-.4-.4z"/>
<path d="M42.2 136.5l.4-.4h5.1l.4 .4v1.2l-.4 .4h-5.1l-.4-.4zM77.7 128.3h5.1l.4 .4v1.2l-.4 .4h-5.1l-.4-.4v-1.2zM42.2 152.1l.4-.4h5.1l.4 .4v1.2l-.4 .4h-5.1l-.4-.4zM77.7 143.9h5.1l.4 .4v1.2l-.4 .4h-5.1l-.4-.4v-1.2zM77.7 159.5h5.1l.4 .4v1.2l-.4 .4h-5.1l-.4-.4v-1.2zM42.2 167.7l.4-.4h5.1l.4 .4v1.2l-.4 .4h-5.1l-.4-.4z"/>
</g>
<g fill="#0e0e0e" stroke="#0e0e0e" stroke-width=".18">
<circle cx="25.6" cy="27.9" r=".38"/>
<circle cx="29.5" cy="174.1" r=".38"/>
<circle cx="29.5" cy="158.5" r=".38"/>
<circle cx="29.5" cy="142.9" r=".38"/>
<circle cx="29.5" cy="127.4" r=".38"/>
<circle cx="29.5" cy="111.8" r=".38"/>
<circle cx="29.5" cy="96.2" r=".38"/>
<circle cx="29.5" cy="80.6" r=".38"/>
<circle cx="29.5" cy="65" r=".38"/>
<circle cx="29.5" cy="49.4" r=".38"/>
<circle cx="29.5" cy="36.7" r=".38"/>
<circle cx="33.4" cy="168.3" r=".38"/>
<circle cx="33.4" cy="158.5" r=".38"/>
<circle cx="33.4" cy="152.7" r=".38"/>
<circle cx="33.4" cy="142.9" r=".38"/>
<circle cx="33.4" cy="137.1" r=".38"/>
<circle cx="33.4" cy="127.4" r=".38"/>
<circle cx="33.4" cy="121.5" r=".38"/>
<circle cx="33.4" cy="111.8" r=".38"/>
<circle cx="33.4" cy="105.9" r=".38"/>
<circle cx="33.4" cy="96.2" r=".38"/>
<circle cx="33.4" cy="90.3" r=".38"/>
<circle cx="33.4" cy="80.6" r=".38"/>
<circle cx="33.4" cy="74.7" r=".38"/>
<circle cx="33.4" cy="65" r=".38"/>
<circle cx="33.4" cy="59.1" r=".38"/>
<circle cx="33.4" cy="49.4" r=".38"/>
<circle cx="33.4" cy="43.5" r=".38"/>
<circle cx="33.4" cy="33.8" r=".38"/>
<circle cx="90" cy="160.5" r=".38"/>
<circle cx="90" cy="129.3" r=".38"/>
<circle cx="90" cy="98.1" r=".38"/>
<circle cx="90" cy="66.9" r=".38"/>
<circle cx="90" cy="35.7" r=".38"/>
<circle cx="90" cy="20.1" r=".38"/>
<circle cx="103.6" cy="160.5" r=".38"/>
<circle cx="103.6" cy="144.9" r=".38"/>
<circle cx="103.6" cy="135.1" r=".38"/>
<circle cx="103.6" cy="129.3" r=".38"/>
<circle cx="103.6" cy="113.7" r=".38"/>
<circle cx="103.6" cy="104" r=".38"/>
<circle cx="103.6" cy="98.1" r=".38"/>
<circle cx="103.6" cy="82.5" r=".38"/>
<circle cx="103.6" cy="72.8" r=".38"/>
<circle cx="103.6" cy="66.9" r=".38"/>
<circle cx="103.6" cy="51.3" r=".38"/>
<circle cx="103.6" cy="41.6" r=".38"/>
<circle cx="103.6" cy="35.7" r=".38"/>
<circle cx="103.6" cy="24" r=".38"/>
<circle cx="103.6" cy="20.1" r=".38"/>
<circle cx="113.4" cy="51.3" r=".38"/>
<circle cx="113.4" cy="27.9" r=".38"/>
<circle cx="123.1" cy="89.3" r=".38"/>
<circle cx="134.8" cy="33.8" r=".38"/>
<circle cx="136.8" cy="57.2" r=".38"/>
<circle cx="160.2" cy="162.4" r=".38"/>
<circle cx="160.2" cy="154.6" r=".38"/>
<circle cx="160.2" cy="148.8" r=".38"/>
<circle cx="160.2" cy="142.9" r=".38"/>
<circle cx="160.2" cy="137.1" r=".38"/>
<circle cx="166" cy="22.1" r=".38"/>
<circle cx="210.9" cy="76.7" r=".38"/>
<circle cx="210.9" cy="69.8" r=".38"/>
<circle cx="214.8" cy="55.2" r=".38"/>
<circle cx="214.8" cy="41.6" r=".38"/>
<circle cx="222.6" cy="29.9" r=".38"/>
<circle cx="224.6" cy="76.7" r=".38"/>
<circle cx="236.3" cy="29.9" r=".38"/>
<circle cx="238.2" cy="88.4" r=".38"/>
<circle cx="238.2" cy="76.7" r=".38"/>
<circle cx="249.9" cy="29.9" r=".38"/>
<circle cx="251.9" cy="104" r=".38"/>
<circle cx="251.9" cy="76.7" r=".38"/>
</g>
<g font-size="1.8" fill="#696969">
<text x="26.2" y="14.9">1</text>
<text x="74.9" y="14.9">2</text>
<text x="123.7" y="14.9">3</text>
<text x="172.5" y="14.9">4</text>
<text x="221.2" y="14.9">5</text>
<text x="270" y="14.9">6</text>
<text x="3.6" y="37">A</text>
<text x="292.2" y="37">A</text>
<text x="3.6" y="83.3">B</text>
<text x="292.3" y="83.3">B</text>
<text x="3.6" y="129.6">C</text>
<text x="292.3" y="129.6">C</text>
<text x="3.6" y="175.9">D</text>
<text x="292.2" y="175.9">D</text>
<text x="26.2" y="196.2">1</text>
<text x="74.9" y="196.2">2</text>
<text x="123.7" y="196.2">3</text>
<text x="172.5" y="196.2">4</text>
<text x="221.2" y="196.2">5</text>
<text x="270" y="196.2">6</text>
</g>
<g font-size="1.8" fill="#0e0e0e">
<text x="93.7" y="18">D10 LED 6VB</text>
<text x="77.1" y="18.6">R2</text>
<text x="77.1" y="22.8">10K</text>
<text x="137.6" y="20.5">R10</text>
<text x="154.2" y="19.9">D11</text>
<text x="42" y="26.4">R30</text>
<text x="58.6" y="27.1">Q3</text>
<text x="58.6" y="29.1">BC847</text>
<text x="91.9" y="26.5">D18</text>
<text x="99.8" y="26.5">NM</text>
<text x="120" y="26.4">R31</text>
<text x="136.6" y="27.1">Q4</text>
<text x="136.6" y="29.1">BC847</text>
<text x="137.6" y="24.8">10K</text>
<text x="154.2" y="27.1">LED</text>
<text x="227.3" y="28.3">R34</text>
<text x="239" y="28.3">R35</text>
<text x="26.8" y="30.2">R26</text>
<text x="26.8" y="32.2">10K</text>
<text x="42" y="30.6">10K</text>
<text x="77.1" y="34.2">R32</text>
<text x="93.7" y="33.6">D12</text>
<text x="98.8" y="33.4">NM</text>
<text x="114.6" y="31.2">R73</text>
<text x="114.6" y="33.2">10K</text>
<text x="120" y="30.6">10K</text>
<text x="227.3" y="32.6">2K2</text>
<text x="239" y="32.6">200R</text>
<text x="261.6" y="33.4">J1</text>
<text x="34.6" y="38.1">R64</text>
<text x="34.6" y="40">10K</text>
<text x="42" y="42">R33</text>
<text x="77.1" y="38.4">10K</text>
<text x="139.5" y="42">R36</text>
<text x="156.1" y="41.4">D14</text>
<text x="162" y="40.8">LED</text>
<text x="42" y="46.2">10K</text>
<text x="58.6" y="42.7">Q5</text>
<text x="58.6" y="44.7">BC847</text>
<text x="91" y="45.1">D13</text>
<text x="98.8" y="45.1">LED</text>
<text x="139.5" y="46.2">10K</text>
<text x="209" y="46">C37</text>
<text x="216.8" y="46.8">100nF/50V</text>
<text x="34.6" y="53.7">R65</text>
<text x="77.1" y="49.7">R37</text>
<text x="93.7" y="49.2">D15</text>
<text x="120" y="49.7">R38</text>
<text x="138.6" y="50.5">Q6</text>
<text x="138.6" y="52.5">BC847</text>
<text x="206.7" y="52.5" transform="rotate(-90 206.7 52.5)">100nF/50V</text>
<text x="216.8" y="48.8">C38</text>
<text x="34.6" y="55.6">10K</text>
<text x="42" y="57.6">R39</text>
<text x="58.6" y="58.3">Q7</text>
<text x="77.1" y="54">10K</text>
<text x="93.7" y="56.4">LED</text>
<text x="114.6" y="55.6">R74</text>
<text x="114.6" y="57.6">10K</text>
<text x="120" y="54">10K</text>
<text x="42" y="61.8">10K</text>
<text x="58.6" y="60.3">BC847</text>
<text x="77.1" y="65.3">R40</text>
<text x="93.7" y="64.8">D17</text>
<text x="99.8" y="64.6">LED</text>
<text x="34.6" y="69.2">R66</text>
<text x="34.6" y="71.2">10K</text>
<text x="77.1" y="69.6">10K</text>
<text x="229.3" y="66.3">D19</text>
<text x="261.6" y="68.5">CON16</text>
<text x="42" y="73.2">R41</text>
<text x="42" y="77.4">10K</text>
<text x="58.6" y="73.9">Q8</text>
<text x="58.6" y="75.9">BC847</text>
<text x="93.7" y="77.8">NM</text>
<text x="179.7" y="74.3">JP1</text>
<text x="214.8" y="75.1">R44</text>
<text x="241.9" y="75.1">R42</text>
<text x="77.1" y="80.9">R43</text>
<text x="93.7" y="80.3">D20</text>
<text x="121.2" y="79.2">BATERIA 1</text>
<text x="121.2" y="81.1">BATERIA 3V</text>
<text x="214.8" y="79.4">150R</text>
<text x="214.8" y="80.9">R46</text>
<text x="229.3" y="80.3">BAT54C</text>
<text x="239.4" y="81.9">R45</text>
<text x="239.4" y="83.9">NM</text>
<text x="241.9" y="79.4">0R</text>
<text x="34.6" y="84.8">R67</text>
<text x="34.6" y="86.8">10K</text>
<text x="42" y="88.7">R47</text>
<text x="58.6" y="89.5">Q9</text>
<text x="77.1" y="85.2">10K</text>
<text x="93.7" y="87.6">LED</text>
<text x="145.4" y="87.8">D21</text>
<text x="214.8" y="85.2">NM</text>
<text x="42" y="93">10K</text>
<text x="58.6" y="91.5">BC847</text>
<text x="93.7" y="95.9">D22</text>
<text x="239.4" y="92.6">R48</text>
<text x="239.4" y="94.6">0R</text>
<text x="253" y="92.6">R49</text>
<text x="253" y="94.6">NM</text>
<text x="34.6" y="100.4">R68</text>
<text x="77.1" y="96.5">R50</text>
<text x="77.1" y="100.8">10K</text>
<text x="99.6" y="97.3">LED</text>
<text x="145.4" y="101.8">BAT54C</text>
<text x="179.7" y="97.7">BARRAMENTO DUPLO 180º MACHO 20 VIAS</text>
<text x="34.6" y="102.4">10K</text>
<text x="42" y="104.3">R51</text>
<text x="58.6" y="105.1">Q10</text>
<text x="58.6" y="107.1">BC847</text>
<text x="91.9" y="106.5">D23</text>
<text x="99.6" y="103.2">NM</text>
<text x="132.9" y="107.4">CN3</text>
<text x="42" y="108.6">10K</text>
<text x="77.1" y="112.1">R52</text>
<text x="93.7" y="111.5">D24</text>
<text x="132.9" y="109.4">Opção para abrir a bateria</text>
<text x="34.6" y="116">R69</text>
<text x="34.6" y="118">10K</text>
<text x="42" y="119.9">R53</text>
<text x="77.1" y="116.4">10K</text>
<text x="93.7" y="118.8">LED</text>
<text x="42" y="124.2">10K</text>
<text x="58.6" y="120.7">Q11</text>
<text x="58.6" y="122.7">BC847</text>
<text x="210.9" y="125">JP2</text>
<text x="34.6" y="131.6">R70</text>
<text x="77.1" y="127.7">R54</text>
<text x="93.7" y="127.1">D25</text>
<text x="99.6" y="128.5">NM</text>
<text x="148.5" y="129.3">S1</text>
<text x="34.6" y="133.6">10K</text>
<text x="42" y="135.5">R55</text>
<text x="58.6" y="136.3">Q12</text>
<text x="77.1" y="132">10K</text>
<text x="91.9" y="132.8">D26</text>
<text x="99.6" y="134.3">LED</text>
<text x="148.5" y="132.8">SW-SPST</text>
<text x="148.5" y="135.1">S2</text>
<text x="42" y="139.8">10K</text>
<text x="58.6" y="138.3">BC847</text>
<text x="77.1" y="143.3">R56</text>
<text x="93.7" y="142.7">D27</text>
<text x="148.5" y="138.6">SW-SPST</text>
<text x="148.5" y="141">S3</text>
<text x="34.6" y="147.2">R71</text>
<text x="34.6" y="149.2">10K</text>
<text x="77.1" y="147.6">10K</text>
<text x="93.7" y="149.9">LED</text>
<text x="148.5" y="144.5">SW-SPST</text>
<text x="148.5" y="146.8">S4</text>
<text x="196.3" y="149.4">BARRAMENTO DUPLO 180º MACHO 20 VIAS</text>
<text x="249.9" y="148.4">ISOL</text>
<text x="42" y="151.1">R57</text>
<text x="42" y="155.4">10K</text>
<text x="58.6" y="151.9">Q13</text>
<text x="58.6" y="153.8">BC847</text>
<text x="148.5" y="150.3">SW-SPST</text>
<text x="148.5" y="152.7">S5</text>
<text x="77.1" y="158.9">R58</text>
<text x="93.7" y="158.3">D28</text>
<text x="99.6" y="159.7">NM</text>
<text x="148.5" y="156.2">SW-SPST</text>
<text x="148.5" y="160.5">S6</text>
<text x="34.6" y="162.8">R72</text>
<text x="34.6" y="164.8">10K</text>
<text x="42" y="166.7">R59</text>
<text x="58.6" y="167.5">Q14</text>
<text x="77.1" y="163.2">10K</text>
<text x="93.7" y="166.1">D29</text>
<text x="99.6" y="167.5">LED</text>
<text x="148.5" y="164">SW-SPST</text>
<text x="42" y="171">10K</text>
<text x="58.6" y="169.4">BC847</text>
</g>
<g font-size="1.8">
<text x="91.5" y="23.6">1</text>
<text x="91.5" y="19.7">1</text>
<text x="95.3" y="20.7">1</text>
<text x="97.5" y="20.7">2</text>
<text x="101.3" y="23.6">2</text>
<text x="101.3" y="19.7">2</text>
<text x="152" y="21.7">1</text>
<text x="155.7" y="22.6">1</text>
<text x="158" y="22.6">2</text>
<text x="161.8" y="21.7">2</text>
<text x="95.3" y="24.6">1</text>
<text x="97.5" y="24.6">2</text>
<text x="91.5" y="35.3">1</text>
<text x="101.3" y="35.3">2</text>
<text x="91.5" y="41.2">1</text>
<text x="95.3" y="36.3">1</text>
<text x="97.5" y="36.3">2</text>
<text x="101.3" y="41.2">2</text>
<text x="263" y="36.3">GND</text>
<text x="263" y="38.2">VCC</text>
<text x="263" y="40.2">V0</text>
<text x="95.3" y="42.1">1</text>
<text x="97.5" y="42.1">2</text>
<text x="153.9" y="43.1">1</text>
<text x="157.7" y="44.1">1</text>
<text x="159.9" y="44.1">2</text>
<text x="163.7" y="43.1">2</text>
<text x="263" y="42.1">RS</text>
<text x="263" y="44.1">WR</text>
<text x="263" y="46">CS</text>
<text x="91.5" y="50.9">1</text>
<text x="95.3" y="51.9">1</text>
<text x="97.5" y="51.9">2</text>
<text x="101.3" y="50.9">2</text>
<text x="263" y="48">D0</text>
<text x="263" y="50">D1</text>
<text x="263" y="51.9">D2</text>
<text x="263" y="53.8">D3</text>
<text x="263" y="55.8">D4</text>
<text x="263" y="57.7">D5</text>
<text x="263" y="59.7">D6</text>
<text x="263" y="61.6">D7</text>
<text x="263" y="63.6">GND_BKL</text>
<text x="263" y="65.5">BKL</text>
<text x="91.5" y="66.5">1</text>
<text x="95.3" y="67.5">1</text>
<text x="97.5" y="67.5">2</text>
<text x="101.3" y="66.5">2</text>
<text x="91.5" y="72.4">1 D16</text>
<text x="95.3" y="73.3">1</text>
<text x="97.5" y="73.3">2</text>
<text x="101.3" y="72.4">2</text>
<text x="181.1" y="77.2">2</text>
<text x="187.2" y="77.2">1</text>
<text x="91.5" y="82.1">1</text>
<text x="95.3" y="83.1">1</text>
<text x="97.5" y="83.1">2</text>
<text x="101.3" y="82.1">2</text>
<text x="181.1" y="79.2">4</text>
<text x="181.1" y="81.1">6</text>
<text x="181.1" y="83.1">8</text>
<text x="187.2" y="79.2">3</text>
<text x="187.2" y="81.1">5</text>
<text x="187.2" y="83.1">7</text>
<text x="123.7" y="84.1" transform="rotate(-90 123.7 84.1)">3</text>
<text x="125.7" y="84.1" transform="rotate(-90 125.7 84.1)">2</text>
<text x="127.6" y="84.1" transform="rotate(-90 127.6 84.1)">1</text>
<text x="181.1" y="85">10</text>
<text x="181.1" y="87">12</text>
<text x="181.1" y="88.9">14</text>
<text x="186.4" y="87">11</text>
<text x="186.4" y="88.9">13</text>
<text x="187.2" y="85">9</text>
<text x="181.1" y="90.9">16</text>
<text x="181.1" y="92.8">18</text>
<text x="181.1" y="94.8">20</text>
<text x="186.4" y="90.9">15</text>
<text x="186.4" y="92.8">17</text>
<text x="186.4" y="94.8">19</text>
<text x="91.5" y="97.7">1</text>
<text x="95.3" y="98.7">1</text>
<text x="97.5" y="98.7">2</text>
<text x="101.3" y="97.7">2</text>
<text x="91.5" y="103.5">1</text>
<text x="95.3" y="104.5">1</text>
<text x="97.5" y="104.5">2</text>
<text x="101.3" y="103.5">2</text>
<text x="135.4" y="104.3" transform="rotate(-90 135.4 104.3)">2</text>
<text x="137.4" y="104.3" transform="rotate(-90 137.4 104.3)">1</text>
<text x="91.5" y="113.3">1</text>
<text x="101.3" y="113.3">2</text>
<text x="95.3" y="114.3">1</text>
<text x="97.5" y="114.3">2</text>
<text x="91.5" y="128.9">1</text>
<text x="95.3" y="129.9">1</text>
<text x="97.5" y="129.9">2</text>
<text x="101.3" y="128.9">2</text>
<text x="212.3" y="127.9">1</text>
<text x="212.3" y="129.9">3</text>
<text x="212.3" y="131.8">5</text>
<text x="218.5" y="127.9">2</text>
<text x="218.5" y="129.9">4</text>
<text x="218.5" y="131.8">6</text>
<text x="91.5" y="134.7">1</text>
<text x="95.3" y="135.7">1</text>
<text x="97.5" y="135.7">2</text>
<text x="101.3" y="134.7">2</text>
<text x="212.3" y="133.8">7</text>
<text x="212.3" y="135.7">9</text>
<text x="212.3" y="137.7">11</text>
<text x="217.6" y="135.7">10</text>
<text x="217.6" y="137.7">12</text>
<text x="218.5" y="133.8">8</text>
<text x="212.3" y="139.6">13</text>
<text x="212.3" y="141.6">15</text>
<text x="212.3" y="143.5">17</text>
<text x="217.6" y="139.6">14</text>
<text x="217.6" y="141.6">16</text>
<text x="217.6" y="143.5">18</text>
<text x="91.5" y="144.5">1</text>
<text x="95.3" y="145.5">1</text>
<text x="97.5" y="145.5">2</text>
<text x="101.3" y="144.5">2</text>
<text x="212.3" y="145.5">19</text>
<text x="217.6" y="145.5">20</text>
<text x="91.5" y="160.1">1</text>
<text x="95.3" y="161.1">1</text>
<text x="97.5" y="161.1">2</text>
<text x="101.3" y="160.1">2</text>
<text x="91.5" y="167.9">1</text>
<text x="101.3" y="167.9">2</text>
<text x="95.3" y="168.9">1</text>
<text x="97.5" y="168.9">2</text>
<text x="223.6" y="179.6">Title</text>
<text x="223.6" y="185.4">Size</text>
<text x="233.4" y="185.4">Number</text>
<text x="272.3" y="185.4">Revision</text>
<text x="223.6" y="191.3">Date:</text>
<text x="224.6" y="188.3">B</text>
<text x="232.4" y="191.3">29/03/2012</text>
<text x="262.6" y="191.3">Sheet</text>
<text x="268.1" y="191.3">of</text>
<text x="223.6" y="193.2">File:</text>
<text x="232.4" y="193.2">C:\Users\..\PERIF.SCHDOC</text>
<text x="262.6" y="193.2">Drawn By:</text>
</g>
<g font-size="1.8" fill="#262626">
<text x="164.4" y="19.7">6VB</text>
<text x="15.9" y="27.5">RELE4</text>
<text x="108.5" y="27.5">RELE1</text>
<text x="219.9" y="27.5">5VREG</text>
<text x="212.1" y="39.2">5VREG</text>
<text x="246" y="41.2">LCD_RS</text>
<text x="23.7" y="43.1">RELE2</text>
<text x="246" y="45.1">LCD_CS</text>
<text x="246" y="47">DISP_P2.0</text>
<text x="109.5" y="50.9">RELE3</text>
<text x="246" y="49">DISP_P2.1</text>
<text x="246" y="50.9">DISP_P2.2</text>
<text x="246" y="52.9">DISP_P2.3</text>
<text x="22.7" y="58.7">RELE11</text>
<text x="246" y="54.8">DISP_P2.4</text>
<text x="246" y="56.8">DISP_P2.5</text>
<text x="246" y="58.7">DISP_P2.6</text>
<text x="134.4" y="62.6">DGND</text>
<text x="212.4" y="60.7">DGND</text>
<text x="246" y="60.7">DISP_P2.7</text>
<text x="246" y="62.6">BKLA</text>
<text x="246" y="64.6">BKLB</text>
<text x="208.2" y="67.5">5VREG</text>
<text x="21.7" y="74.3">RELE12</text>
<text x="168" y="76.3">RELE2</text>
<text x="193.4" y="76.3">RELE12</text>
<text x="259.7" y="76.3">BKLA</text>
<text x="144" y="80.2">3.3V_DVCC</text>
<text x="168" y="78.2">RELE1</text>
<text x="170" y="80.2">6VB</text>
<text x="170" y="82.1">6VB</text>
<text x="193.4" y="78.2">RELE11</text>
<text x="193.4" y="80.2">RELE10</text>
<text x="193.4" y="82.1">RELE9</text>
<text x="22.7" y="89.9">RELE5</text>
<text x="170" y="84.1">TCL1</text>
<text x="170" y="86">TCL2</text>
<text x="170" y="88">TCL3</text>
<text x="170" y="89.9">TCL4</text>
<text x="193.4" y="84.1">RELE8</text>
<text x="193.4" y="86">RELE7</text>
<text x="193.4" y="88">RELE6</text>
<text x="193.4" y="89.9">RELE5</text>
<text x="227.5" y="88">BKLB</text>
<text x="151.4" y="93.8">3.3V_BACKUP</text>
<text x="170" y="93.8">TCL6</text>
<text x="170" y="91.9">TCL5</text>
<text x="193.4" y="91.9">RELE4</text>
<text x="193.4" y="93.8">RELE3</text>
<text x="22.7" y="105.5">RELE6</text>
<text x="249.4" y="109.4">DGND</text>
<text x="22.7" y="121.1">RELE7</text>
<text x="178.3" y="123">5V_ISOL</text>
<text x="192.8" y="123">3.3V_DVCC</text>
<text x="204.3" y="123">5VREG</text>
<text x="221.8" y="123">5VREG</text>
<text x="229.8" y="123">3.3V_DVCC 5VREG</text>
<text x="134.9" y="130.9">TCL1</text>
<text x="190.4" y="130.9">3.3V_BACKUP</text>
<text x="22.7" y="136.7">RELE8</text>
<text x="134.9" y="136.7">TCL2</text>
<text x="195.3" y="136.7">DISP_P2.0</text>
<text x="228.5" y="136.7">DISP_P2.5</text>
<text x="134.9" y="142.5">TCL3</text>
<text x="195.3" y="138.6">DISP_P2.1</text>
<text x="195.3" y="142.5">DISP_P2.3</text>
<text x="195.3" y="140.6">DISP_P2.2</text>
<text x="224.6" y="142.5">LCD_RS</text>
<text x="228.5" y="138.6">DISP_P2.6</text>
<text x="228.5" y="140.6">DISP_P2.7</text>
<text x="134.9" y="148.4">TCL4</text>
<text x="187" y="148.4">DGND</text>
<text x="195.3" y="144.5">DISP_P2.4</text>
<text x="224.6" y="144.5">LCD_CS</text>
<text x="22.7" y="152.3">RELE9</text>
<text x="134.9" y="154.2">TCL5</text>
<text x="237.7" y="154.2">DGND</text>
<text x="22.7" y="167.9">RELE10</text>
<text x="134.9" y="162">TCL6</text>
<text x="157.8" y="173.7">DGND</text>
</g>
</svg>
